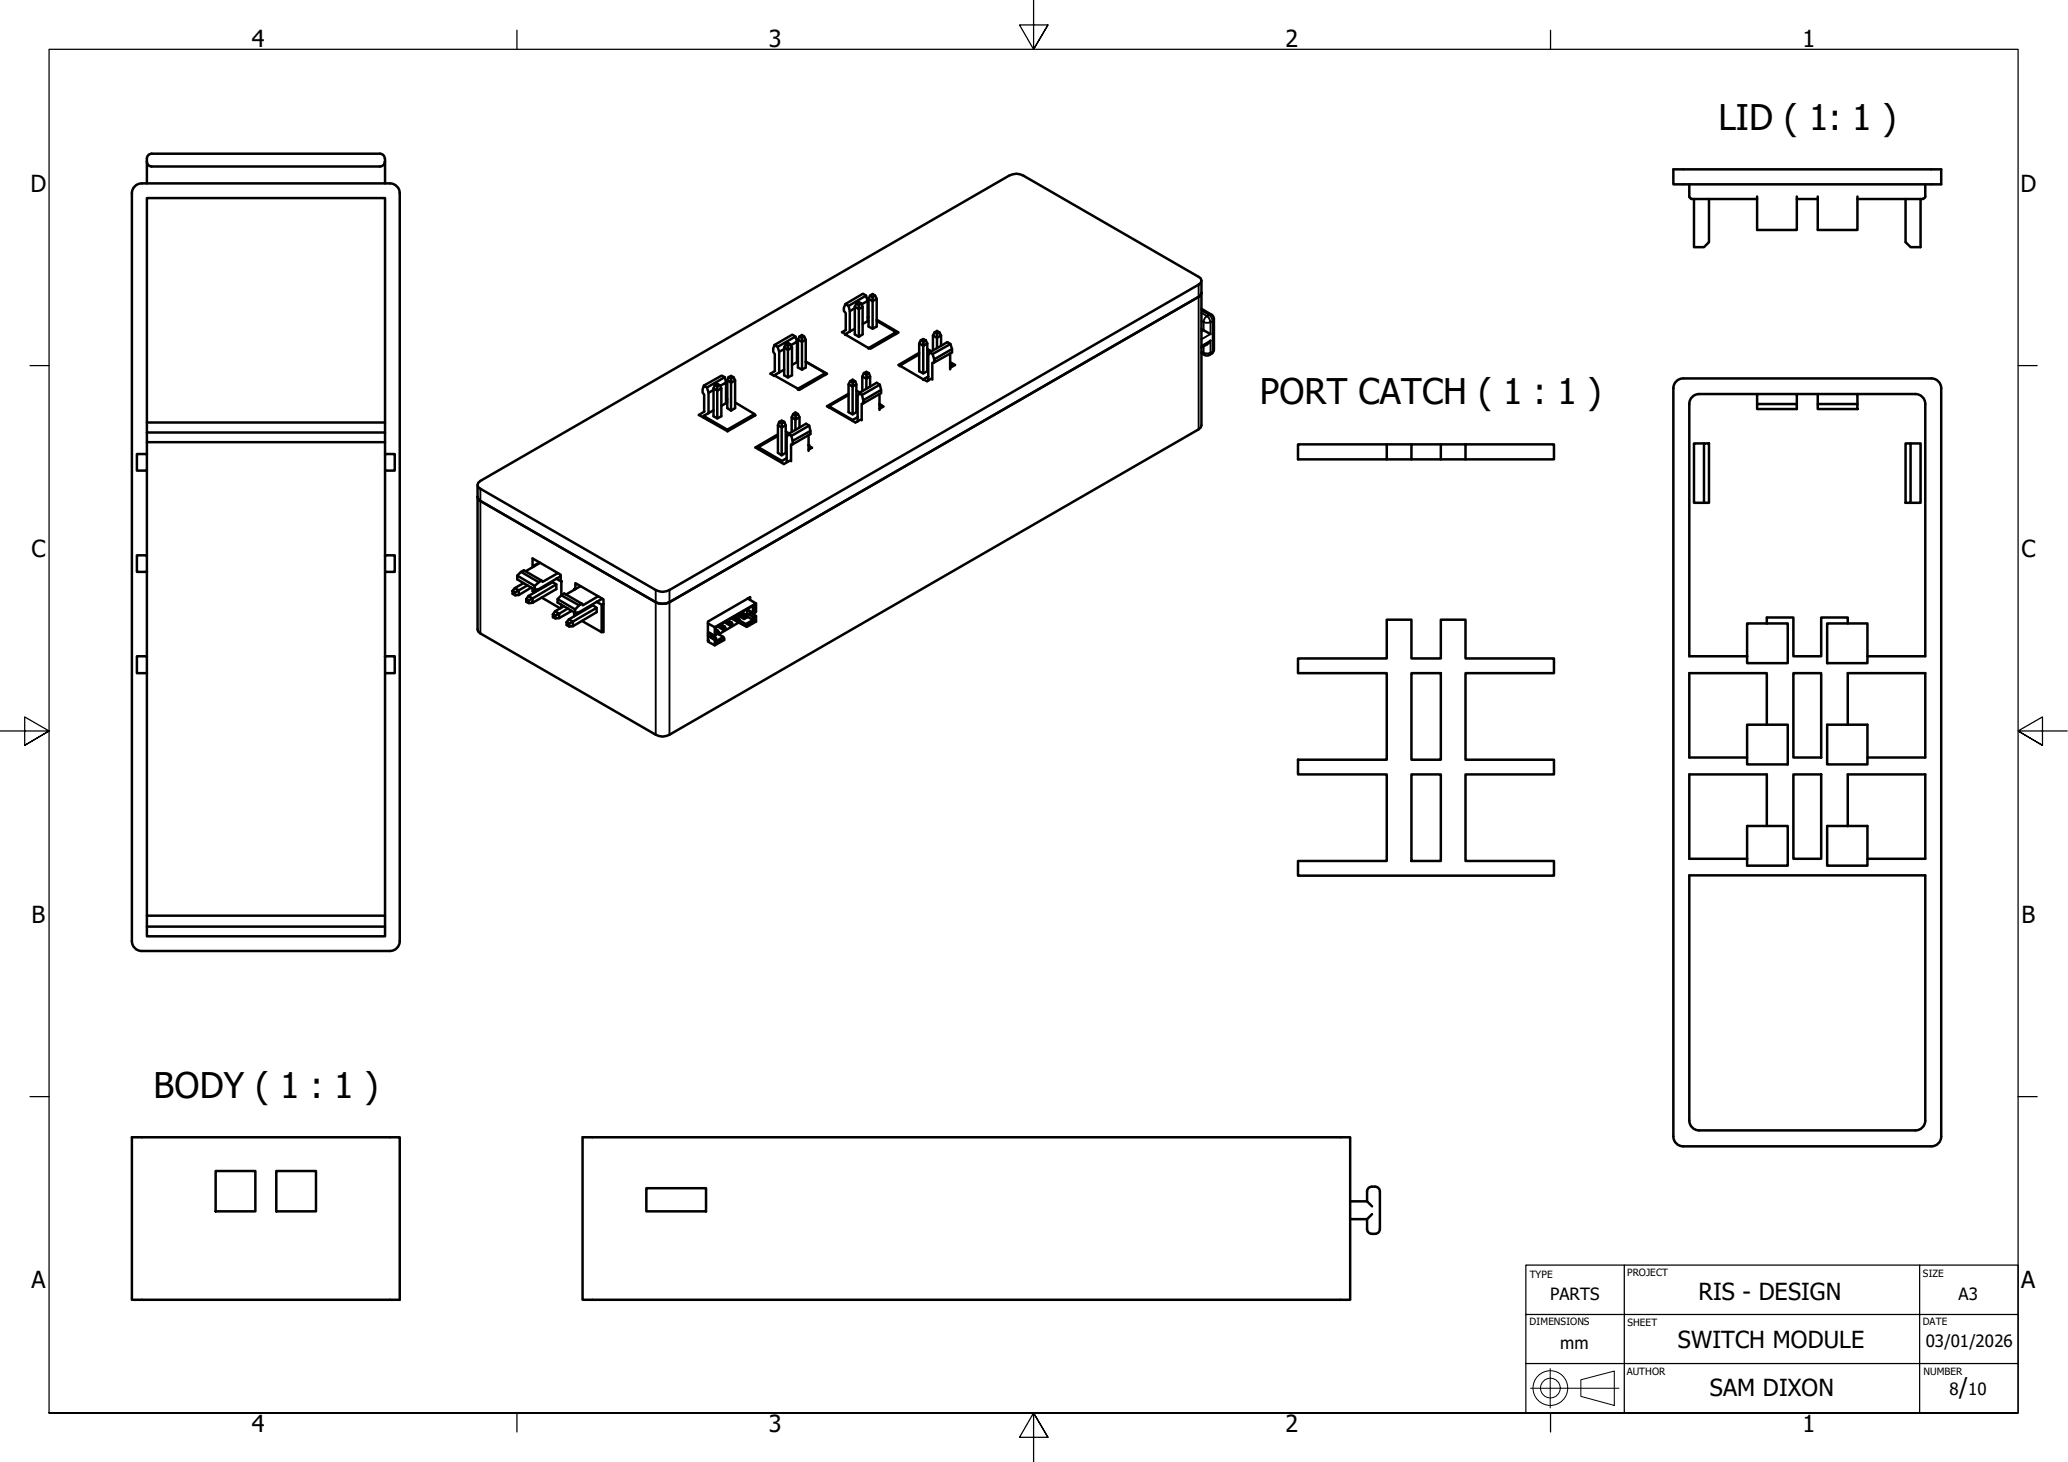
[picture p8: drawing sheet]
<svg xmlns="http://www.w3.org/2000/svg" width="420mm" height="297mm" viewBox="0 0 420 297" stroke-linecap="round" stroke-linejoin="round" font-family="sans-serif">
<!-- layer: Visible (ISO) -->
<g fill="none" stroke="#000" stroke-width=".51">
<path d="M26.8 39.2v152a2 2 0 0 0 2 2M28.8 37.3a2 2 0 0 0-2 2M28.8 37.3h50.4M29.8 32.2v5.1M29.8 32.8a.98 .98 0 0 0 1 1M30.8 31.2h46.4a.98 .98 0 0 1 1 1M30.8 31.2a.98 .98 0 0 0-1 1M78.2 32.8a.98 .98 0 0 1-1 1h-46.4M78.2 32.2v5.1M79.2 37.3a2 2 0 0 1 2 2M81.2 39.2v152a2 2 0 0 1-2 2M340 34.4h54.4v3.1h-54.4z"/>
<path d="M343.2 39.9l.3 .4 .2 .1M343.2 37.5v2.4M357 39.9v6.8h8.1v-6.8M369.3 39.9v6.8h8.1v-6.8M391.2 39.9l-.3 .4-.2 .1M391.2 37.5v2.4M244.1 59.5l-.1 .4-.5 .4-107.5 62.1a3.2 3.2 0 0 1-2.8 0l-35.6-20.6-.4-.4-.2-.4M244.1 57v29.4l-.1 .5-.5 .3-107.5 62.1a2.75 2.75 0 0 1-2.8 0l-35.6-20.6-.4-.4-.2-.4v-29.4M343.7 40.4h13.3M344.2 40.4v9.8h2l1-1v-8.8M365.1 40.4h4.2M377.4 40.4h13.3"/>
<path d="M387.2 40.4v8.8l1 1h2v-9.8M145 78.9v5.7l.7 .4 .9-.4v-5.7M145 78.9l.2-.6 .5-.3 .5 .3 .4 .6-.9 .5v5.6M145 79.2l-1 .6M145.2 78.3l.5 .2v.9l-.7-.5M146.2 78.3l-.5 .2M146.3 78.4l1.2-.7v4.2M147.3 76.6l-.7-.3-3.6 2M147.5 77.7l-.2-1.1-3.7 2.1M147.8 77.3v5.6l.7 .5 .9-.5v-5.6M147.8 77.3l.2-.7 .5-.2 .5 .2 .4 .7-.9 .5v5.6M148 76.6l.5 .3v.9l-.7-.5"/>
<path d="M149 76.6l-.5 .3M157.4 75.3v-3.4l-.3-.4v-.7l.3-.7 .6 .4 .3 1v4.2M157.5 75.4l-1 .5 .8 .5v-.2M159.3 70.6v5.6l.8 .5 .8-.5v-5.6M159.3 70.6l.3-.6 .5-.4 .5 .4 .3 .6-.8 .5v5.6M159.3 75.1l-1 .6M159.3 70.9l-1 .6M159.6 70l.5 .3v.8l-.8-.5M160.6 70l-.5 .3M160.7 70.2l1.2-.8v4.2M161.6 68.4l-.6-.4-3.6 2.1M161.9 69.4l-.3-1-3.6 2.1"/>
<path d="M161.9 73.6l-1 .6M162.1 69v5.7l.8 .4 .8-.4v-5.7M162.1 69l.3-.6 .5-.3 .5 .3 .3 .6-.8 .5v5.6M162.1 72.7l-.2 .1M162.1 73.5l-.2 .1M162.1 79v.2M162.4 68.4l.5 .2v.9l-.8-.5M163.4 68.4l-.5 .2M163.7 73.5l4.3 2.4-5.6 3.3-.3-.1M163.7 73.5l4 2.3-5.6 3.2-4.8-2.8 1-.5M167.7 75.8v.4M171.7 67.9v.2"/>
<path d="M171.8 67v-3.4l-.4-.4v-.7l.4-.7 .6 .4 .3 1v4.2M171.9 67l-.8 .5 .7 .4M172.4 78.1v5.6l.8 .5 .8-.5v-5.6M172.4 80l-4.4 2.5 5.8 3.3 1-.5M172.7 77.5l.5-.4 .5 .4-.5 .2v.8l.8-.4-.3-.6M173.2 77.7l-.5-.2-.3 .6 .8 .4v5.7M173.7 62.3v5.6l.8 .5 .8-.5v-5.6M173.7 62.3l.3-.7 .5-.2 .5 .2 .3 .7-.8 .5v5.6M173.7 66.8l-1 .6M173.7 62.6l-1 .6M174 61.6l.5 .4v.8l-.8-.5M174 79.4l.7 .3"/>
<path d="M175 61.6l-.5 .4M175.1 61.8l1.2-.7v4.2M175.2 76.5v3M175.5 75.8l.5-.2 .5 .2-.5 .3v.8l.8-.4-.3-.7M176 60.1l-.7-.4-3.5 2.1M176 76.1l-.5-.3-.3 .7 .8 .4v2.1M176.3 61.1l-.3-1-3.6 2.1M176.3 65.3l-1 .5M176.5 60.7v5.6l.8 .5 .8-.5v-5.6M176.5 60.7l.3-.6 .5-.4 .5 .4 .3 .6-.8 .5v5.6M176.5 64.4l-.2 .1M176.5 65.2l-.2 .1"/>
<path d="M176.5 70.7v.2M176.8 60.1l.5 .3v.8l-.8-.5M176.8 76.5v2M177.8 60.1l-.5 .3M178.1 64.9l4.5 2.6-5.8 3.4-.1-.2M178.1 65.2l4 2.3-5.6 3.2-4.8-2.8 1-.5M178.8 78.2l-3.7 2-.6-.3M179 79.2l-3.6 2.1-.3-1.1M182.1 67.5v.4M186.8 72l-4 2.3 4.8 2.8M186.8 69.8v5.6l.8 .5 .8-.5v-5.6M186.8 71.7l-4.2 2.5 .2 .2"/>
<path d="M187.1 69.1l.5-.2 .5 .2-.5 .4v.8l.8-.5-.3-.7M187.6 69.5l-.5-.4-.3 .7 .8 .5v5.6M187.6 77.1v.1M188.4 70.9l.8 .5M188.4 71l.6 .5M188.6 76.5l-1 .6M188.6 76.5v.8M189.2 76.9l-.9 .6-.6-.4M189.5 68.2v3M189.8 73v.6l3.6-2v-.7l-.3-1-.6-.4-3.7 2.1-.2 .7v4.2M189.8 73.6l-.4 .1v3.4M189.9 67.5l.5-.3 .5 .3-.5 .3v.8l.8-.4-.3-.7"/>
<path d="M190.4 67.8l-.5-.3-.4 .7 .9 .4v2.1M191.2 68.2v2.1M193 73.6l1.1 .6-1.1 .5M193 73.8h.2l-.2 .1M193 71.8v3.2M193.1 69.9l-3.6 2-.7-.3M193.2 73.8v.9M193.4 70.9l-3.6 2.1-.3-1.1M244.1 71.7a1.38 1.38 0 0 0 1.6 .4M244.1 62.7l2 1.2 .5 .6v6.5M244.1 66.9l1.8 1M245.9 69.2l-.7 .8-1.1 .6"/>
<path d="M246.6 71l-.3 .7-.6 .4M340 78.9v152M340 78.9a2 2 0 0 1 2-2h50.4a2 2 0 0 1 2 2M394.4 78.9v152M27.8 92.3h2v3.3h-2zM29.8 92.3v-52.1h48.4v52.1M29.8 95.6v17.2M29.8 87.9h48.4M29.8 85.8h48.4M29.8 89.8h48.4M78.2 92.3h2v3.3h-2zM78.2 95.6v17.2"/>
<path d="M97.2 98.1l.4-.4 107.4-62a2.87 2.87 0 0 1 2.9 0l35.6 20.5 .5 .4 .1 .4-.1 .5-.5 .3-107.5 62.1a2.75 2.75 0 0 1-2.8 0l-35.6-20.6-.4-.3-.2-.5zM142.9 84.5v.3M143.1 83.6v-3.4l-.4-.5v-.6l.3-.8 .6 .4 .4 1.1v4.1M143.1 83.6l-1.1 .7 5.8 3.3 5.7-3.2-.2-.3M145 83.4l-1 .5M147.5 81.9l-.9 .6M147.7 81h.1M147.7 81v.8M147.7 81l-.2 .1M147.8 81.8l-.3 .1M147.8 87.3v.3M149.4 81.8l3.9 2.3-5.5 3.2-4.9-2.8 1.1-.6"/>
<path d="M154.1 90.9v.3M158.1 88.6l-4 2.3 4.8 2.7M158.1 86.4v5.6l.7 .5 .8-.5v-5.6M158.1 88.3l-4.6 2.6 5.8 3.4 1.2-.7M158.3 85.7l.5-.2 .5 .2-.5 .3v.9l.8-.5-.3-.7M158.8 86l-.5-.3-.2 .7 .7 .5v5.6M158.9 93.6v.4M159.6 87.7l.7 .4M159.8 93.1l-.9 .5M159.8 93.1v.8M160.8 84.8v2.9M161 89.6v.7l3.7-2.1-.3-1.7-.6-.4-3.7 2.1-.3 .7v4.2"/>
<path d="M161 90.3h-.3v3.4M161.2 84.1l.4-.3 .5 .3-.5 .3v.9l.8-.5-.3-.7M161.6 84.4l-.4-.3-.4 .7 .8 .5v2M162.4 84.8v2.1M164.3 90.3l.1 .1-.1 .1M164.3 88.4v3.2M164.3 90.6l.7 .4-.7 .4M164.4 86.5l-3.6 2.1-.7-.4M164.4 90.4v.1M164.7 87.6l-3.7 2-.2-1M168.4 82.5v.3M172.4 80.2l-4 2.3 4.8 2.8"/>
<path d="M173.2 85.3v.2M174.2 84.8l-1 .5M174.2 84.8v.8M175.4 81.3v.7l3.6-2.1-.2-1.7-.7-.4-3.6 2.1-.3 .7v4.2M175.4 82h-.3v3.4M178.7 82l.1 .2h-.1M178.7 80.1v3.2M178.8 83v-.8l.7 .4-.8 .4M281.7 90.3h-18v3h18v-3h5.1M292.7 90.3h-5.9v3h-5.1M292.7 93.3h5.1M297.8 90.3h17.9v3h-17.9z"/>
<path d="M297.8 90.3h-5.1v3h-5.9M345.2 80.1h11.8M345.2 80.1a2 2 0 0 0-2 2v51.2h11.8M346.2 90.1h1v12.1h-1zM346.2 90.1h-2v12.1h2M357 82.1h8.1v1h-8.1zM357 82.1v-2h8.1v2M365.1 80.1h4.2M369.3 82.1h8.1v1h-8.1zM369.3 82.1v-2h8.1v2M377.4 80.1h11.8a2 2 0 0 1 2 2v51.2h-11.8M387.2 90.1h1v12.1h-1z"/>
<path d="M388.2 90.1h2v12.1h-2M27.8 112.8h2v3.4h-2zM29.8 116.2v17.1M78.2 112.8h2v3.4h-2zM78.2 116.2v17.1M105.1 117l3.5 2v.8M105.9 116.2l3.6 2.1-.9 .7M106.4 118.5l-1.8 1M107.2 118.9l-1.8 1v1l-.8 .1v-.6M107.9 119.4l-2.5 1.5M108.2 115.2v-1.7l5.7 3.3v1.1M108.2 119.5v.6"/>
<path d="M108.5 119.7v.7M108.6 115l-.1-.1v.2M109.6 114.3l-1.1 .6M109.7 114.3l-2.9 1.8M113 117.6l-3.5 2.1-.9 .1-3.5-2.1v-.7l.8-.8 .5-.3 3.6 2.1-.5 .3M113 118.7l-4.8 2.9v.9h-.8v-.5M113 117.6l1 .6M113.3 116.4l-3.1 1.8-.2-.2M113.9 117.1l-.9 .5M114 118.2v2.8l3.7 2-.9 .8M114.2 118.1l-.2 .1M116.8 119.7h-.2v.1"/>
<path d="M116.8 119.6l-.2 .1M116.9 119.6v-1.1l5.7 3.3v6.6l-.2-.1-.2 .1M117.9 119.1l-3 1.7M27.8 133.3h2v3.5h-2zM29.8 136.8v53.4h48.4v-53.4M78.2 133.3h2v3.5h-2zM104.1 120.1l.5-.6 .8 .4-.8 .5-.5-.3v.5l.5 .4M106.9 121.7l.5-.6 .8 .5-.8 .4-.5-.3v.6l.5 .2M107.4 121.1l4.9-2.8 .7 .4v1l-4.8 2.8M108.5 120l-.3 .1 .3 .2M110 121.4l3.9 2.2M112.3 124.8l.5-.6 .8 .5-.8 .4-.5-.3v.6l.5 .3"/>
<path d="M113.3 121.7l3.5 2.1v.7M114 122.9v.6M114.6 123.2l-1.8 1M115.1 126.4l.5-.6 .8 .5-.8 .4-.5-.3v.6l.5 .3M115.4 123.6l-1.8 1.1v.9l-.8 .1v-.6M115.6 125.8l4.9-2.8 .7 .5v.9l-4.8 2.8M116.1 124.1l-2.5 1.5M116.6 124.4v.8M121.2 122.3l-3.5 2.1-.9 .1-3.5-2.1v-.7l1.3-1.1 3.6 2.1-.5 .3M121.2 123.5l-4.8 2.8v.9l-.8 .1v-.6M121.2 122.3l1 .6M121.5 121.1l-3.1 1.9-.2-.3"/>
<path d="M122.2 122.9v5.5l-4-2.2M122.4 121.7l-1.2 .6M122.6 122.7l-.4 .2M143.8 129l.2 .3 1.2 .7M143.8 130.4l1.4 .7M144.3 128.6l.3 .5 .9 .6v1l1.6-1-.2-.3-1.4 .9M144.3 128.7l.9 .5-.2 .1M145.2 127.4v1.8M145.5 127.9l.4 .2-.4 .2 .3 .2M145.5 128.7h.3M145.5 129.8l-.3 .2M145.7 128.7l1.2 .7"/>
<path d="M145.8 128.5l.2-.1-.2 .3zM145.8 127.2l1.1 .7v-.4l.3 .2M145.9 128.1l.1 .3M146.5 126.9l.8 .4-.4 .2-.8-.5M147.1 129.7v.3l-1.9 1.1v-1.1M147.2 126.4l1.1 .7v-.4l.3 .2M147.2 127.7l.2-.1v.2l-.2 .1zM147.2 127.9h-.3M147.3 127.3l.1 .3M147.9 126l.8 .5-.4 .2-.8-.5M148.3 127.1h.3M148.6 126.9l.2-.2v.3l-.2 .1z"/>
<path d="M148.6 125.7l1.1 .6v-.5l.3 .2M148.7 126.5l.1 .2M149.3 125.2l.8 .5-.4 .1-.7-.4M149.7 125l1.5 .8 .6-.4-.2-.1M149.7 126.3h.3M150 126l.2-.1v.3l-.2 .1zM150.1 125.7l.1 .2M150.2 126l1.3 .8M150.3 126.6l1.4 .8 1-.7v.1M150.3 126.4l-4.3 2.5M150.4 124.6l.7 .5v.4l-1.1-.7M150.7 124.4l.8 .4-.4 .3 .3 .1"/>
<path d="M151.1 125.5h.3M151.4 125.2l.2-.1v.2l-.2 .2zM151.5 124.8l.1 .3M151.6 125.1l1.4 .9-1.5 .8 .2 .3 1.7-.9M151.7 127.1v.3M151.9 121.6l1.7 1-8.4 4.8-1.4-.7M152.2 124.1l.3 .5 1.1 .5v1.2l-.9 .4M152.4 121.9v-.6l-8.6 5v3.8M152.4 124.2v.2M153 123.1v1.4h.4M153 125.3h.4v.9l-.4-.2zM153 124.5l-.9-.5h-.3v.6l1.2 .7"/>
<path d="M153.6 122.6v1.7l-.2 .2v-1.6l-7.9 4.5v1.6l-.3 .2-1.1-.6h-.3M153.6 125.1l-.2 .2M263.7 133.8h18v-7.9h5.1v7.9h5.9v-7.9h5.1v7.9h17.9v3h-17.9v17.6h17.9v2.9h-17.9v17.6h17.9v3h-52v-3h18v-17.6h-18v-2.9h18v-17.6h-18zM286.8 136.8h5.9v17.6h-5.9zM359 126.7v-1.2h5.4v7.8h5.6v-7.8h5.4v1.2M359 126.7h-4v6.6M359 126.7h4.2v8h-8.2v-1.4M364.4 136.8h5.6v17.1h-5.6zM371.2 126.7h8.2v8h-8.2zM286.8 157.3h5.9v17.6h-5.9zM355 147.2h8.2v8.1h-8.2zM359 147.2v-10.4h-15.8v17.1h11.8"/>
<path d="M364.4 157.3h5.6v17.2h-5.6zM371.2 147.2h8.2v8.1h-8.2zM375.4 147.2v-10.4h15.8v17.1h-11.8M355 167.8h8.2v8.1h-8.2zM359 167.8v-10.5h-15.8v17.2h11.8M371.2 167.8h8.2v8.1h-8.2zM375.4 167.8v-10.5h15.8v17.2h-11.8M28.8 193.2h50.4M29.8 188.3h48.4M29.8 186h48.4M26.8 231.1h54.4v33h-54.4zM43.8 237.9h8.1v8.2h-8.1z"/>
<path d="M56.1 237.9h8.1v8.2h-8.1zM118.4 231.1h155.9v33h-155.9zM340 230.9a2 2 0 0 0 2 2h50.4a2 2 0 0 0 2-2M343.2 227.7a2 2 0 0 0 2 2M343.2 227.7v-49.9h48v49.9M391.2 227.7a2 2 0 0 1-2 2h-44M131.3 241.4h12.1v4.7h-12.1zM274.3 244.1h3.4l1.1 1M277.7 249.7a1.32 1.32 0 0 0 2.1 .9l.5-.5 .1-.4M277.7 242.1a1.32 1.32 0 0 1 2.1-.9l.5 .5 .1 .4M277.7 242.1v2M277.7 247.7v2"/>
<path d="M278.8 246.7l-1.1 1h-3.4M280.4 242.1v7.6"/>
</g>
<!-- layer: Visible Narrow (ISO) -->
<g fill="none" stroke="#000" stroke-width=".38">
<path d="M243.5 57.8v29.4M244.1 68.9l1.8-1v-2.4l.5-.3v6.2l-.5 .3v-2.5l-1.8 1.1M244.1 63.1l1.6 .9-.5 .2-1.1-.7M244.1 65.2l.4 .3M244.5 70.3v1.4l-.4-.3M244.5 65.5v1.6l-.4 .2M244.7 72.1l-.2-.4 .5 .1 .9-.1-.2 .4M244.9 64.5l.3-.3 .4 .3 .3 1-.4 .1-1-.1zM246.1 63.9l-.4 .1 .3 .3 .4 .9 .2-.4M246.6 71l-.5 .9M97.6 99.3v29.4M133.2 119.9v29.4"/>
<path d="M136 119.9v29.4M144.6 129.1l-.5 .3M152.5 124.6l-.4 .2"/>
</g>
<!-- layer: Visible (ISO) -->
<circle cx="143.8" cy="130.1" r=".25" fill="#000"/>
<!-- layer: Centerline (ISO) -->
<g fill="none" stroke="#000" stroke-width=".25">
<path d="M105 6.1v3.9M210 0v10l-2.9-4.9h5.8l-2.9 4.9 2.9-4.9M315 6.1v3.9M6.1 74.3h3.9M410 74.3h3.9M0 148.5h10l-5-2.8v5.7l5-2.9-5 2.9M420 148.5h-10l5-2.8v5.7l-5-2.9 5 2.9M6.1 222.8h3.9M410 222.8h3.9M10 287.1v-277.1h400v277.1h-400h400M105 287.1v3.8M212.9 292l-2.9-4.9 2.9 4.9h-5.8l2.9-4.9v9.9"/>
<path d="M315 287.1v3.8"/>
</g>
<!-- layer: Title (ISO) -->
<g fill="none" stroke="#000" stroke-width=".2">
<path d="M315 278.1v4h13.9M311 282.1h4v4M321.2 280.3l6.8-1.7v6.9l-6.8-1.8z"/>
<circle cx="315" cy="282" r="3.5"/>
<circle cx="315" cy="282" r="2"/>
</g>
<path d="M330 257h-20v30.1h20M390 257h20v30.1h-80M310 277h100M310 267.1h20v20M410 267.1h-80v-10.1h60v30.1" fill="none" stroke="#000" stroke-width=".25"/>
<g font-size="7.2">
<text x="349.1" y="26.5">LID ( 1: 1 )</text>
<text x="256" y="82">PORT CATCH ( 1 : 1 )</text>
<text x="31.2" y="223.1">BODY ( 1 : 1 )</text>
</g>
<g font-size="4.8">
<text x="51.2" y="9.6">4</text>
<text x="156.2" y="9.6">3</text>
<text x="261.2" y="9.6">2</text>
<text x="366.2" y="9.6">1</text>
<text x="6.2" y="38.9">D</text>
<text x="410.5" y="38.9">D</text>
<text x="6.4" y="113.1">C</text>
<text x="410.7" y="113.1">C</text>
<text x="6.4" y="187.4">B</text>
<text x="410.7" y="187.4">B</text>
<text x="6.4" y="261.7">A</text>
<text x="410.7" y="261.7">A</text>
<text x="345.1" y="264.1">RIS - DESIGN</text>
<text x="340.9" y="273.8">SWITCH MODULE</text>
<text x="347.4" y="283.6">SAM DIXON</text>
<text x="398" y="283.4">/</text>
<text x="51.2" y="290.9">4</text>
<text x="156.2" y="290.9">3</text>
<text x="261.2" y="290.9">2</text>
<text x="366.2" y="290.9">1</text>
</g>
<g font-size="3.4">
<text x="315" y="264.1">PARTS</text>
<text x="397.9" y="264.2">A3</text>
<text x="317" y="274">mm</text>
<text x="391.3" y="273.6">03/01/2026</text>
<text x="396.1" y="283.4">8</text>
<text x="399.9" y="283.4">10</text>
</g>
<g font-size="2">
<text x="310.8" y="259.6">TYPE</text>
<text x="330.6" y="259.3">PROJECT</text>
<text x="390.7" y="259.4">SIZE</text>
<text x="310.8" y="269.3">DIMENSIONS</text>
<text x="330.6" y="269.4">SHEET</text>
<text x="390.7" y="269.3">DATE</text>
<text x="330.5" y="279.3">AUTHOR</text>
<text x="390.8" y="279.3">NUMBER</text>
</g>
</svg>
